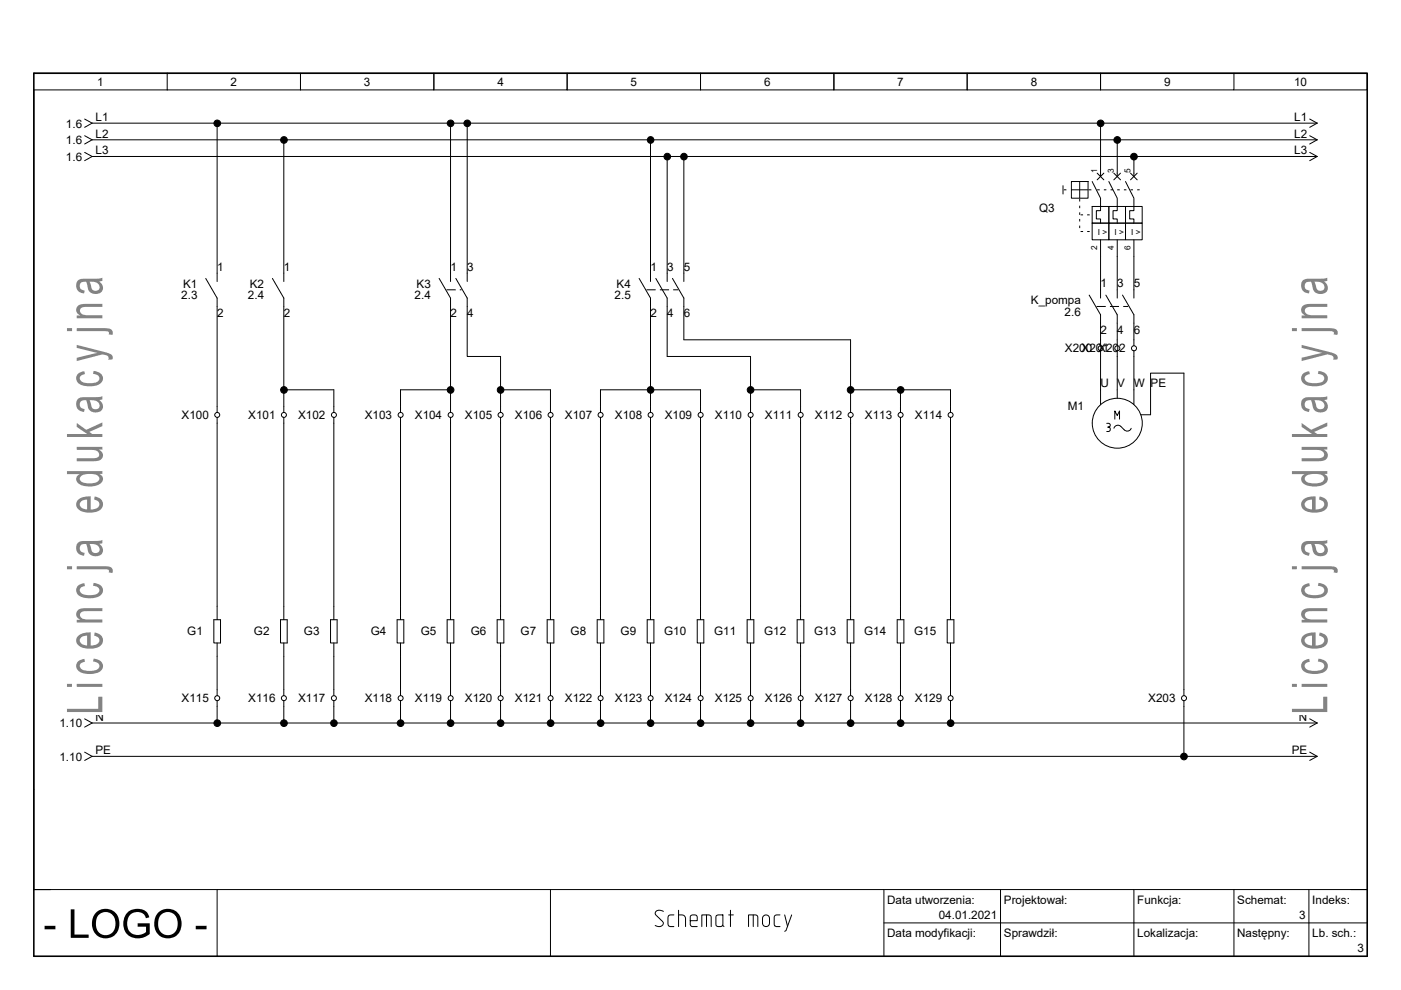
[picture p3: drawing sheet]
<svg xmlns="http://www.w3.org/2000/svg" width="297mm" height="210mm" viewBox="0 0 297 210" stroke-linecap="round" stroke-linejoin="round" font-family="sans-serif">
<path d="M7.2 15.5h282.7v187.3h-282.7z" fill="none" stroke="#000" stroke-width=".34"/>
<g fill="none" stroke="#000" stroke-width=".21">
<path d="M7.2 15.5h28.3M35.5 15.5h28.2v3.6h-28.2M35.5 15.5v3.6M35.5 19.1h-28.3v169.6h282.7M63.7 15.5h28.3v3.6h-28.3zM92 15.5h28.2v3.6h-28.2zM120.2 15.5h28.3v3.6h-28.3zM148.5 15.5h28.3v3.6h-28.3zM176.8 15.5h28.3v3.6h-28.3zM205.1 15.5h28.2v3.6h-28.2zM233.3 15.5h28.3v3.6h-28.3zM261.6 15.5h28.3v3.6h-28.3"/>
<path d="M17.9 28.8l1.6 .9M17.9 25.3l1.6 .8M17.9 32.3l1.6 .9M19.5 29.7l-1.6 .8M19.5 26.1h76M19.5 29.7h259.8M19.5 26.1l-1.6 .9M19.5 33.2l-1.6 .9M19.5 33.2h122M46 26.1v33.6M60.2 29.7v30M95.5 26.1h137.8"/>
<path d="M95.5 26.1v33.6M99.1 26.1v33.6M137.9 29.7v30M141.5 33.2h98.9M141.5 33.2v26.5M145 33.2v26.5M225.4 39.4v1.7M227.2 38.5h3.5v3.5h-3.5zM228.9 38.5v3.5M231.6 38.5l1.7 3.5v2.7h-.9v1.7h.9v.9M232.6 36.7l1.4 1.4M233.3 26.1h46"/>
<path d="M233.3 26.1v11.3M234 36.7l-1.4 1.4M235.1 38.5l1.8 3.5v2.7h-.9v1.7h.9v.9M236.2 36.7l1.4 1.4M236.9 29.7v7.7M237.6 36.7l-1.4 1.4M238.6 38.5l1.8 3.5v2.7h-.9v1.7h.9v.9M239.7 36.7l1.4 1.4M240.4 33.2h38.9M240.4 33.2v4.2M241.1 36.7l-1.4 1.4M277.7 25.3l1.6 .8"/>
<path d="M277.7 28.8l1.6 .9M277.7 32.3l1.6 .9M279.3 26.1l-1.6 .9M279.3 29.7l-1.6 .8M279.3 33.2l-1.6 .9M43.6 59.1l2.4 4.1v24.2M57.8 59.1l2.4 4.1v24.2M93.1 59.1l2.4 4.1v24.2M96.6 59.1l2.5 4.1v12.4h7v11.8M135.5 59.1l2.4 4.1v24.2M139 59.1l2.5 4.1v12.4h17.6v11.8M142.6 59.1l2.4 4.1v8.9h35.3v15.3"/>
<path d="M225.6 40.3h.5M227.2 40.3h3.5M228.9 42.2v.5M228.9 43.6v.6M228.9 45v.6M228.9 46.4v.6M228.9 47.9v.5M229.1 49.1h.5M229.1 45.6h.5M230.5 49.1h.5M230.5 45.6h.5M230.9 40.3h.5"/>
<path d="M231.6 47.3h3.5v3.6h-3.5zM231.6 43.8h3.5v3.5h-3.5zM232.6 40.3h.6M233.3 50.9v12.3M234 40.3h.6M235.1 47.3h3.5v3.6h-3.5zM235.1 43.8h3.5v3.5h-3.5zM235.5 40.3h.5M236.9 50.9v12.3M236.9 40.3h.5M238.3 40.3h.5M238.6 47.3h3.6v3.6h-3.6z"/>
<path d="M238.6 43.8h3.6v3.5h-3.6zM239.7 40.3h.5M240.4 50.9v12.3M241.1 40.3h.5M94.7 61.5h1.9M97.5 61.5h.4M137.1 61.5h1.9M139.9 61.5h2M142.7 61.5h1.1M230.9 62.6l2.4 4.2v6.5M232.5 65h1.9M233.3 74.4v11.4"/>
<path d="M234.5 62.6l2.4 4.2v6.5M235.3 65h2M236.9 74.4v10M238 62.6l2.4 4.2v6.5M238.1 65h1.1M240.4 74.4v11.4M46 88.5v42.9M60.2 82.7h10.6v4.7M60.2 88.5v42.9M70.8 88.5v42.9M84.9 88.5v42.9M95.5 88.5v42.9"/>
<path d="M95.5 82.7h-10.6v4.7M106.1 82.7h10.6v4.7M106.1 88.5v42.9M116.7 88.5v42.9M127.3 87.4v-4.7h21.2v4.7M127.3 88.5v42.9M137.9 88.5v42.9M148.5 88.5v42.9M159.1 82.7h10.6v4.7M159.1 88.5v42.9M169.7 88.5v42.9M180.3 88.5v42.9"/>
<path d="M180.3 82.7h21.2v4.7M190.9 88.5v42.9M190.9 82.7v4.7M201.5 88.5v42.9M234.7 89.8h.3a.41 .41 0 0 1 .4 .5 .41 .41 0 0 1-.5 .3 .47 .47 0 0 1 .5 .4 .47 .47 0 0 1-.4 .5h-.3M236.2 90.8l.1-.2a.87 .87 0 0 1 1.3-.2l.8 .8a.89 .89 0 0 0 1.4-.4M236.4 88.9v-1.7l.5 .9 .5-.9v1.7M241.9 88h2v-8.9h7.1v68.4M45.3 131.4h1.5v5h-1.5zM46 136.4v11.1M59.5 131.4h1.4v5h-1.4zM60.2 136.4v11.1"/>
<path d="M70.1 131.4h1.4v5h-1.4zM70.8 136.4v11.1M84.2 131.4h1.4v5h-1.4zM84.9 136.4v11.1M94.8 131.4h1.4v5h-1.4zM95.5 136.4v11.1M105.4 131.4h1.4v5h-1.4zM106.1 136.4v11.1M116 131.4h1.4v5h-1.4zM116.7 136.4v11.1M126.6 131.4h1.4v5h-1.4zM127.3 136.4v11.1"/>
<path d="M137.2 131.4h1.4v5h-1.4zM137.9 136.4v11.1M147.8 131.4h1.4v5h-1.4zM148.5 136.4v11.1M158.4 131.4h1.4v5h-1.4zM159.1 136.4v11.1M169 131.4h1.4v5h-1.4zM169.7 136.4v11.1M179.6 131.4h1.4v5h-1.4zM180.3 136.4v11.1M190.2 131.4h1.4v5h-1.4zM190.9 136.4v11.1"/>
<path d="M200.8 131.4h1.4v5h-1.4zM201.5 136.4v11.1M17.9 152.5l1.6 .9M17.9 159.5l1.6 .9M19.5 153.4l-1.6 .8M19.5 153.4h259.8M46 148.6v4.8M60.2 148.6v4.8M70.8 148.6v4.8M84.9 148.6v4.8M95.5 148.6v4.8M106.1 148.6v4.8"/>
<path d="M116.7 148.6v4.8M127.3 148.6v4.8M137.9 148.6v4.8M148.5 148.6v4.8M159.1 148.6v4.8M169.7 148.6v4.8M180.3 148.6v4.8M190.9 148.6v4.8M201.5 148.6v4.8M251 148.6v11.8M277.7 152.5l1.6 .9M277.7 159.5l1.6 .9"/>
<path d="M279.3 153.4l-1.6 .8M19.5 160.4h259.8M19.5 160.4l-1.6 .9M279.3 160.4l-1.6 .9M46 188.7v14.1M116.7 188.7v14.1M140.6 193.3a1.05 1.05 0 0 0-1.7 .5l1.5 1.6a.77 .77 0 0 1 0 .9 .77 .77 0 0 1-1 .2l-.5-.2M142.9 194.1h-.9l-.4 .4 .2 1.9 .3 .1h.8M143.9 193.1v3.4M143.9 194.1h.7a.8 .8 0 0 1 .7 .7v1.7M146.3 195.3h1.5l-.1-1.1-.9-.1-.4 .2-.1 1.7 .4 .5h1.1M148.8 196.5v-2.4h1.5l.4 .1 .1 .3v2"/>
<path d="M149.8 194.1v2.4M151.9 194.2l.4-.1h1v1.9l-.2 .4-.2 .1h-.8l-.3-.2zM153.2 196.2l.3 .3M154.5 194.1h1M154.9 193.1v3.4M158.7 196.5v-2.4h1.5l.4 .2 .1 2.2M159.7 194.1v2.4M161.9 194.2a.73 .73 0 0 1 .8-.1 .73 .73 0 0 1 .4 .7v1a.74 .74 0 0 1-.7 .7 .74 .74 0 0 1-.7-.7v-1zM165.4 194.1h-.9l-.3 .2-.1 1.7 .4 .5h.9M166.4 194.1l.6 2.4M167.8 194.1l-1.2 3.3-.2 .1M187.4 188.7v14.1"/>
<path d="M187.4 195.7h102.5M212.1 188.7v14.1M240.4 188.7v14.1M261.6 188.7v14.1M277.5 188.7v14.1"/>
<circle cx="46.1" cy="26.2" r=".71"/>
<circle cx="60.2" cy="29.7" r=".71"/>
<circle cx="95.5" cy="26.2" r=".7"/>
<circle cx="99.1" cy="26.2" r=".7"/>
<circle cx="137.9" cy="29.7" r=".7"/>
<circle cx="141.5" cy="33.2" r=".7"/>
<circle cx="145" cy="33.2" r=".7"/>
<circle cx="233.4" cy="26.2" r=".7"/>
<circle cx="236.9" cy="29.7" r=".71"/>
<circle cx="240.4" cy="33.2" r=".71"/>
<circle cx="233.4" cy="73.9" r=".53"/>
<circle cx="236.9" cy="73.9" r=".53"/>
<circle cx="240.4" cy="73.9" r=".53"/>
<circle cx="46.1" cy="88" r=".53"/>
<circle cx="60.2" cy="88" r=".53"/>
<circle cx="60.2" cy="82.7" r=".71"/>
<circle cx="70.8" cy="88" r=".53"/>
<circle cx="84.9" cy="88" r=".53"/>
<circle cx="95.5" cy="82.7" r=".71"/>
<circle cx="95.5" cy="88" r=".53"/>
<circle cx="106.1" cy="82.7" r=".71"/>
<circle cx="106.1" cy="88" r=".53"/>
<circle cx="116.7" cy="88" r=".53"/>
<circle cx="127.3" cy="88" r=".53"/>
<circle cx="137.9" cy="82.7" r=".7"/>
<circle cx="137.9" cy="88" r=".53"/>
<circle cx="148.5" cy="88" r=".53"/>
<circle cx="159.1" cy="82.7" r=".71"/>
<circle cx="159.1" cy="88" r=".53"/>
<circle cx="169.8" cy="88" r=".53"/>
<circle cx="180.3" cy="82.7" r=".71"/>
<circle cx="180.4" cy="88" r=".53"/>
<circle cx="190.9" cy="88" r=".53"/>
<circle cx="191" cy="82.7" r=".71"/>
<circle cx="201.5" cy="88" r=".53"/>
<circle cx="236.9" cy="89.8" r="5.3"/>
<circle cx="46.1" cy="148.1" r=".53"/>
<circle cx="46.1" cy="153.4" r=".71"/>
<circle cx="60.2" cy="148.1" r=".53"/>
<circle cx="60.2" cy="153.4" r=".71"/>
<circle cx="70.8" cy="153.4" r=".7"/>
<circle cx="70.8" cy="148.1" r=".53"/>
<circle cx="84.9" cy="153.4" r=".71"/>
<circle cx="84.9" cy="148.1" r=".53"/>
<circle cx="95.5" cy="153.4" r=".71"/>
<circle cx="95.5" cy="148.1" r=".53"/>
<circle cx="106.1" cy="153.4" r=".71"/>
<circle cx="106.1" cy="148.1" r=".53"/>
<circle cx="116.7" cy="148.1" r=".53"/>
<circle cx="116.7" cy="153.4" r=".71"/>
<circle cx="127.3" cy="148.1" r=".53"/>
<circle cx="127.3" cy="153.4" r=".71"/>
<circle cx="137.9" cy="153.4" r=".7"/>
<circle cx="137.9" cy="148.1" r=".53"/>
<circle cx="148.5" cy="153.4" r=".7"/>
<circle cx="148.5" cy="148.1" r=".53"/>
<circle cx="159.1" cy="153.4" r=".71"/>
<circle cx="159.1" cy="148.1" r=".53"/>
<circle cx="169.7" cy="153.4" r=".71"/>
<circle cx="169.8" cy="148.1" r=".53"/>
<circle cx="180.3" cy="153.4" r=".71"/>
<circle cx="180.4" cy="148.1" r=".53"/>
<circle cx="190.9" cy="148.1" r=".53"/>
<circle cx="191" cy="153.4" r=".71"/>
<circle cx="201.5" cy="148.1" r=".53"/>
<circle cx="201.6" cy="153.4" r=".71"/>
<circle cx="251" cy="148.1" r=".53"/>
<circle cx="251" cy="160.5" r=".71"/>
</g>
<path d="M9.5 196.4h2.2v.7h-2.2zM15 192.9h.8v5.3h3v.7h-3.8zM20.3 193.6a2.99 2.99 0 0 1 3.7-.4 2.99 2.99 0 0 1 1.2 3.6 2.93 2.93 0 0 1-3.5 2.1 2.93 2.93 0 0 1-2.2-3.5 3 3 0 0 1 .8-1.8zM21 194a2.82 2.82 0 0 0 .6 4.2 2.19 2.19 0 0 0 2.2-.4 2.19 2.19 0 0 0 .7-2.3 2.07 2.07 0 0 0-1.3-1.9 2.07 2.07 0 0 0-2.2 .4zM27 193.6a2.77 2.77 0 0 1 4.7 1l-.8 .2a2.03 2.03 0 0 0-2.1-1.3 2.03 2.03 0 0 0-1.8 1.7 2.37 2.37 0 0 0 1 2.8 2.37 2.37 0 0 0 3-.3v-1.1h-1.8v-.8h2.5v2.3a3.5 3.5 0 0 1-5.2-.6 3.7 3.7 0 0 1 .5-3.9zM33.5 193.6a2.99 2.99 0 0 1 3.7-.4 2.99 2.99 0 0 1 1.2 3.6 2.92 2.92 0 0 1-3.5 2.1 2.92 2.92 0 0 1-2.2-3.5l.3-1zM34.1 194a2.81 2.81 0 0 0 .7 4.2 2.19 2.19 0 0 0 2.2-.4 2.19 2.19 0 0 0 .7-2.3 2.07 2.07 0 0 0-1.3-1.9 2.07 2.07 0 0 0-2.3 .4zM41.5 196.4h2.3v.7h-2.3z" fill="#000"/>
<g fill="#000">
<circle cx="46.1" cy="26.2" r=".71"/>
<circle cx="60.2" cy="29.7" r=".71"/>
<circle cx="95.5" cy="26.2" r=".7"/>
<circle cx="99.1" cy="26.2" r=".7"/>
<circle cx="137.9" cy="29.7" r=".7"/>
<circle cx="141.5" cy="33.2" r=".7"/>
<circle cx="145" cy="33.2" r=".7"/>
<circle cx="233.4" cy="26.2" r=".7"/>
<circle cx="236.9" cy="29.7" r=".71"/>
<circle cx="240.4" cy="33.2" r=".71"/>
<circle cx="60.2" cy="82.7" r=".71"/>
<circle cx="95.5" cy="82.7" r=".71"/>
<circle cx="106.1" cy="82.7" r=".71"/>
<circle cx="137.9" cy="82.7" r=".7"/>
<circle cx="159.1" cy="82.7" r=".71"/>
<circle cx="180.3" cy="82.7" r=".71"/>
<circle cx="191" cy="82.7" r=".71"/>
<circle cx="46.1" cy="153.4" r=".71"/>
<circle cx="60.2" cy="153.4" r=".71"/>
<circle cx="70.8" cy="153.4" r=".7"/>
<circle cx="84.9" cy="153.4" r=".71"/>
<circle cx="95.5" cy="153.4" r=".71"/>
<circle cx="106.1" cy="153.4" r=".71"/>
<circle cx="116.7" cy="153.4" r=".71"/>
<circle cx="127.3" cy="153.4" r=".71"/>
<circle cx="137.9" cy="153.4" r=".7"/>
<circle cx="148.5" cy="153.4" r=".7"/>
<circle cx="159.1" cy="153.4" r=".71"/>
<circle cx="169.7" cy="153.4" r=".71"/>
<circle cx="180.3" cy="153.4" r=".71"/>
<circle cx="191" cy="153.4" r=".71"/>
<circle cx="201.6" cy="153.4" r=".71"/>
<circle cx="251" cy="160.5" r=".71"/>
</g>
<path d="M12.2 58.4h11.7v93.2h-11.7z" fill="#fff"/>
<g fill="#838383">
<path d="M14.2 150.3h6.6v-2.5h.9v3.2h-7.5z"/>
<path d="M16.6 140.3l1.3-.6 .1 .7a.89 .89 0 0 0-1.1 .7 .89 .89 0 0 0 .8 1 3.8 3.8 0 0 0 3.2-.3 .9 .9 0 0 0 0-1 .9 .9 0 0 0-.9-.4l-.3-.1 .2-.6a1.73 1.73 0 0 1 1.9 1.9 2.8 2.8 0 0 1-3.2 1.3 2.04 2.04 0 0 1-2.4-1.9z"/>
<path d="M16.5 129.5a2.57 2.57 0 0 1 1.9-.5h3.3v.6h-3.3a1.12 1.12 0 0 0-1.4 .8l.1 .5 .8 .4 3.8 .1v.6h-5.4v-.5h.8a1.22 1.22 0 0 1-.6-2z"/>
<path d="M16.6 124.2l1.3-.5 .1 .6a.89 .89 0 0 0-1.1 .7 .89 .89 0 0 0 .8 1.1 3.8 3.8 0 0 0 3.2-.4 .9 .9 0 0 0 0-1 .9 .9 0 0 0-.9-.4l-.3-.1 .2-.6a1.73 1.73 0 0 1 1.9 2 3.1 3.1 0 0 1-3.6 1.2 1.84 1.84 0 0 1-2-1.9z"/>
<path d="M16.3 94.8h5.4v.6h-.8a1.27 1.27 0 0 1 .9 1.5 1.27 1.27 0 0 1-1.5 .9h-4v-.6h3a1.32 1.32 0 0 0 1.7-.8 1.43 1.43 0 0 0-1.8-1h-2.9z"/>
<path d="M16.3 89.7l2 1.5 3.4-1.6v.8l-2.8 1.2 .7 .5h2.1v.6h-7.5v-.6h4.3l-2.2-1.5z"/>
<path d="M16.6 79.2l1.3-.5 .1 .7a.88 .88 0 0 0-.9 .4 .88 .88 0 0 0 .1 1 3.8 3.8 0 0 0 3.7 0 .9 .9 0 0 0 0-1 .9 .9 0 0 0-.9-.5h-.3l.2-.6a1.76 1.76 0 0 1 1.9 1.9 3.2 3.2 0 0 1-3.6 1.3 1.7 1.7 0 0 1-1.7-.7 1.7 1.7 0 0 1-.1-1.8z"/>
<path d="M16.3 73.2l5.5 1.4a2.89 2.89 0 0 1 2.1 1l-.1 .6-.9 .1a.69 .69 0 0 0-.6-1l-.6-.1-5.4 1.4v-.7l4.4-1.1-4.4-1z"/>
<path d="M16.5 64.9a2.55 2.55 0 0 1 1.9-.4h3.3v.6h-3.3a1.12 1.12 0 0 0-1.4 .8l.1 .5 .8 .4 3.8 .1v.6h-5.4v-.6h.8a1.22 1.22 0 0 1-.6-2z"/>
<path d="M14.2 145.1h1.1v.6h-1.1zM16.3 145.1h5.4v.6h-5.4z"/>
<path d="M16.6 134.9a3.9 3.9 0 0 1 2.6-.8v2.8a1.42 1.42 0 0 0 1.9-1.3l-.5-.5-.6-.3 .1-.6a1.68 1.68 0 0 1 1.7 1.7 1.68 1.68 0 0 1-1.8 1.6 3.9 3.9 0 0 1-3.7-1 1.35 1.35 0 0 1 .3-1.6zM17.2 135.2a.94 .94 0 0 0-.2 1 .94 .94 0 0 0 .8 .6l.7 .1v-2.1l-.9 .2z"/>
<path d="M14.2 120.1h1.1v.6h-1.1zM16.3 120.1h6.2a1.06 1.06 0 0 1 1.1 .3 1.06 1.06 0 0 1 .2 1.1l-.8-.1 .1-.5-.4-.1-6.4-.1z"/>
<path d="M16.6 115.1l.8-.3 3.4-.1 .9-.2v.7l-.7 .1a1.44 1.44 0 0 1 .7 2 1.44 1.44 0 0 1-1.9 .6 1.63 1.63 0 0 1-1.3-1.7 .77 .77 0 0 0-.5-.9 .77 .77 0 0 0-.9 .4 .98 .98 0 0 0-.1 1.1 .98 .98 0 0 0 .9 .5l-.1 .6a1.67 1.67 0 0 1-1.5-1 1.67 1.67 0 0 1 .3-1.8zM19 115.4l.1 .2a2.14 2.14 0 0 0 .9 1.7 .88 .88 0 0 0 1.1-.6 .88 .88 0 0 0-.6-1.1z"/>
<path d="M16.6 106a3.9 3.9 0 0 1 2.6-.7v2.8a1.34 1.34 0 0 0 1.8-1.6l-.4-.3-.6-.2 .1-.7a1.64 1.64 0 0 1 1.7 1.5 1.64 1.64 0 0 1-1.4 1.8 3.9 3.9 0 0 1-4.1-.9 1.37 1.37 0 0 1 .3-1.7zM17.2 106.4a.93 .93 0 0 0-.2 1 .93 .93 0 0 0 .8 .5l.7 .2v-2.1l-.9 .1z"/>
<path d="M14.2 99.9h7.5v.6h-.7a1.22 1.22 0 0 1 .8 1.3 1.22 1.22 0 0 1-1 1.1 4.6 4.6 0 0 1-4.3-.5 1.1 1.1 0 0 1 .4-1.8h-2.7zM17.2 101a.8 .8 0 0 0-.2 .9 .8 .8 0 0 0 .7 .5 3.8 3.8 0 0 0 3.2-.4 .89 .89 0 0 0 0-1 .89 .89 0 0 0-.9-.4h-1.9z"/>
<path d="M16.6 84.6l.8-.3 3.4-.1 .9-.2v.7l-.7 .1a1.44 1.44 0 0 1 .7 2 1.44 1.44 0 0 1-1.9 .6 1.63 1.63 0 0 1-1.3-1.7 .77 .77 0 0 0-.5-.9 .77 .77 0 0 0-.9 .5 .98 .98 0 0 0-.1 1 .98 .98 0 0 0 .9 .5l-.1 .6a1.66 1.66 0 0 1-1.5-1 1.66 1.66 0 0 1 .3-1.8zM19 84.9l.1 .2a2.53 2.53 0 0 0 .7 1.6 .89 .89 0 0 0 1.3-.4 .89 .89 0 0 0-.6-1.2z"/>
<path d="M14.2 69.6h1.1v.6h-1.1zM16.3 69.6h6.2a1.09 1.09 0 0 1 1.4 1.3l-.1 .1-.8-.1 .1-.4-.7-.3h-6.1z"/>
<path d="M16.6 59.5l.8-.4h3.4l.9-.2v.7l-.7 .1a1.45 1.45 0 0 1 .7 1.9 1.45 1.45 0 0 1-1.9 .7 1.65 1.65 0 0 1-1.3-1.8 .77 .77 0 0 0-.5-.8 .77 .77 0 0 0-.9 .4 .98 .98 0 0 0-.1 1.1 .98 .98 0 0 0 .9 .4l-.1 .7a1.67 1.67 0 0 1-1.5-1 1.67 1.67 0 0 1 .3-1.8zM19 59.8l.1 .1a2.14 2.14 0 0 0 .9 1.7 .88 .88 0 0 0 1.1-.5 .88 .88 0 0 0-.6-1.1z"/>
</g>
<path d="M271.9 58.4h11.8v93.2h-11.8z" fill="#fff"/>
<g fill="#838383">
<path d="M273.9 150.3h6.6v-2.5h.9v3.2h-7.5z"/>
<path d="M276.3 140.3l1.3-.6 .1 .7a.89 .89 0 0 0-1.1 .7 .89 .89 0 0 0 .8 1 3.8 3.8 0 0 0 3.2-.3 .9 .9 0 0 0 0-1 .9 .9 0 0 0-.9-.4l-.3-.1 .1-.6a1.74 1.74 0 0 1 2 1.9 2.58 2.58 0 0 1-2.8 1.4 2.38 2.38 0 0 1-2.8-1.8l.1-.5z"/>
<path d="M276.2 129.5a2.58 2.58 0 0 1 1.9-.5h3.3v.6h-3.3a1.12 1.12 0 0 0-1.5 .8l.2 .5 .8 .4 3.8 .1v.6h-5.4v-.5h.8a1.24 1.24 0 0 1-.6-2z"/>
<path d="M276.3 124.2l1.3-.5 .1 .6a.89 .89 0 0 0-1.1 .7 .89 .89 0 0 0 .8 1.1 3.8 3.8 0 0 0 3.2-.4 .9 .9 0 0 0 0-1 .9 .9 0 0 0-.9-.4l-.3-.1 .1-.6a1.74 1.74 0 0 1 2 2 2.56 2.56 0 0 1-2.8 1.3 2.55 2.55 0 0 1-2.8-1.4v-.6z"/>
<path d="M276 94.8h5.4v.6h-.8a1.27 1.27 0 0 1 .9 1.5 1.27 1.27 0 0 1-1.5 .9h-4v-.6h3a1.36 1.36 0 0 0 1.8-.8 1.47 1.47 0 0 0-1.9-1h-2.9z"/>
<path d="M276 89.7l2 1.5 3.4-1.6v.8l-2.8 1.2 .7 .5h2.1v.6h-7.5v-.6h4.3l-2.2-1.5z"/>
<path d="M276.3 79.2l1.3-.5 .1 .7a.9 .9 0 0 0-1.1 .7 .9 .9 0 0 0 .8 1 3.7 3.7 0 0 0 3.3-.4 .91 .91 0 0 0-1-1.4h-.3l.1-.6a1.76 1.76 0 0 1 2 1.9 2.57 2.57 0 0 1-2.8 1.3 2.47 2.47 0 0 1-2.8-1.4l.1-.8z"/>
<path d="M276 73.2l5.5 1.4a2.98 2.98 0 0 1 2.1 1l-.1 .6-.8 .1a.69 .69 0 0 0-.7-1l-.6-.1-5.4 1.4v-.7l4.4-1.1-4.4-1z"/>
<path d="M276.2 64.9a2.58 2.58 0 0 1 1.9-.4h3.3v.6h-3.3a1.12 1.12 0 0 0-1.5 .8l.2 .5 .8 .4 3.8 .1v.6h-5.4v-.6h.8a1.24 1.24 0 0 1-.6-2z"/>
<path d="M273.9 145.1h1.1v.6h-1.1zM276 145.1h5.4v.6h-5.4z"/>
<path d="M276.3 134.9a3.8 3.8 0 0 1 2.6-.8v2.8a1.42 1.42 0 0 0 1.8-1.3l-.2-.4-.8-.4 .1-.6a1.68 1.68 0 0 1 1.7 1.7 1.68 1.68 0 0 1-1.8 1.6 3.8 3.8 0 0 1-3.7-1 1.37 1.37 0 0 1 .3-1.6zM276.9 135.2a.92 .92 0 0 0-.2 1 .92 .92 0 0 0 .8 .6l.7 .1v-2.1l-.9 .2z"/>
<path d="M273.9 120.1h1.1v.6h-1.1zM276 120.1h6.2a1.06 1.06 0 0 1 1.4 1.3l-.1 .1-.8-.1 .1-.2a.35 .35 0 0 0-.4-.4l-6.4-.1z"/>
<path d="M276.3 115.1l.7-.3 3.5-.1 .9-.2v.7l-.6 .1a1.44 1.44 0 0 1 .6 2 1.44 1.44 0 0 1-1.9 .6 1.64 1.64 0 0 1-1.3-1.7 .76 .76 0 0 0-.5-.9 .76 .76 0 0 0-.9 .4 .97 .97 0 0 0-.1 1.1 .97 .97 0 0 0 1 .5l-.2 .6a1.68 1.68 0 0 1-1.5-1 1.68 1.68 0 0 1 .3-1.8zM278.7 115.4l.1 .2a2.46 2.46 0 0 0 .7 1.6 .89 .89 0 0 0 1.3-.4 .89 .89 0 0 0-.6-1.2z"/>
<path d="M276.3 106a3.8 3.8 0 0 1 2.6-.7v2.8a1.34 1.34 0 0 0 1.8-1.6l-1-.5 .1-.7a1.64 1.64 0 0 1 1.7 1.5 1.64 1.64 0 0 1-1.4 1.8 3.9 3.9 0 0 1-4.1-.9 1.39 1.39 0 0 1 .3-1.7zM276.9 106.4a.92 .92 0 0 0-.2 1 .92 .92 0 0 0 .8 .5l.7 .2v-2.1l-.9 .1z"/>
<path d="M273.9 99.9h7.5v.6h-.7a1.22 1.22 0 0 1 .8 1.3 1.22 1.22 0 0 1-1 1.1 4.6 4.6 0 0 1-4.3-.5 1.12 1.12 0 0 1 .4-1.8h-2.7zM276.8 101a.9 .9 0 0 0 0 1.1 .9 .9 0 0 0 1 .4 2.9 2.9 0 0 0 2.9-.7 .98 .98 0 0 0-1-1.2h-1.9z"/>
<path d="M276.3 84.6l.7-.3 3.5-.1 .9-.2v.7l-.6 .1a1.44 1.44 0 0 1 .6 2 1.44 1.44 0 0 1-1.9 .6 1.64 1.64 0 0 1-1.3-1.7 .76 .76 0 0 0-.5-.9 .76 .76 0 0 0-.9 .5 .97 .97 0 0 0-.1 1 .97 .97 0 0 0 1 .5l-.2 .6a1.67 1.67 0 0 1-1.5-1 1.67 1.67 0 0 1 .3-1.8zM278.7 84.9l.1 .2a2.4 2.4 0 0 0 .7 1.6 .89 .89 0 0 0 1.3-.4 .89 .89 0 0 0-.6-1.2z"/>
<path d="M273.9 69.6h1.1v.6h-1.1zM276 69.6h6.2a1.08 1.08 0 0 1 1.4 1.3l-.1 .1-.8-.1 .1-.1a.35 .35 0 0 0-.4-.5l-6.4-.1z"/>
<path d="M276.3 59.5l.7-.4h3.5l.9-.2v.7l-.6 .1a1.45 1.45 0 0 1 .6 1.9 1.45 1.45 0 0 1-1.9 .7 1.66 1.66 0 0 1-1.3-1.8 .76 .76 0 0 0-.5-.8 .76 .76 0 0 0-.9 .4 .98 .98 0 0 0-.1 1.1 .98 .98 0 0 0 1 .4l-.2 .7a1.68 1.68 0 0 1-1.5-1 1.68 1.68 0 0 1 .3-1.8zM278.7 59.8l.1 .1a2.46 2.46 0 0 0 .7 1.7 .89 .89 0 0 0 1.3-.4 .89 .89 0 0 0-.6-1.2z"/>
</g>
<g font-size="2.5">
<text x="20.6" y="18.2">1</text>
<text x="48.9" y="18.2">2</text>
<text x="77.2" y="18.2">3</text>
<text x="105.4" y="18.2">4</text>
<text x="133.7" y="18.2">5</text>
<text x="162" y="18.2">6</text>
<text x="190.2" y="18.2">7</text>
<text x="218.5" y="18.2">8</text>
<text x="246.8" y="18.2">9</text>
<text x="274.4" y="18.2">10</text>
<text x="14" y="27.1">1.6</text>
<text x="20.3" y="25.6">L1</text>
<text x="20.3" y="29.2">L2</text>
<text x="274.4" y="25.6">L1</text>
<text x="274.4" y="29.2">L2</text>
<text x="14" y="30.6">1.6</text>
<text x="14" y="34.1">1.6</text>
<text x="20.3" y="32.7">L3</text>
<text x="274.4" y="32.7">L3</text>
<text x="220.3" y="45">Q3</text>
<text x="46.1" y="57.4">1</text>
<text x="60.2" y="57.4">1</text>
<text x="95.5" y="57.4">1</text>
<text x="99.1" y="57.4">3</text>
<text x="137.9" y="57.4">1</text>
<text x="141.5" y="57.4">3</text>
<text x="145" y="57.4">5</text>
<text x="38.4" y="63.5">2.3</text>
<text x="38.8" y="61">K1</text>
<text x="52.6" y="63.5">2.4</text>
<text x="53" y="61">K2</text>
<text x="87.9" y="63.5">2.4</text>
<text x="88.3" y="61">K3</text>
<text x="130.3" y="63.5">2.5</text>
<text x="130.7" y="61">K4</text>
<text x="218.6" y="64.5">K_pompa</text>
<text x="233.3" y="61">1</text>
<text x="236.9" y="61">3</text>
<text x="240.4" y="61">5</text>
<text x="46.1" y="67.3">2</text>
<text x="60.2" y="67.3">2</text>
<text x="95.5" y="67.3">2</text>
<text x="99.1" y="67.3">4</text>
<text x="137.9" y="67.3">2</text>
<text x="141.5" y="67.3">4</text>
<text x="145" y="67.3">6</text>
<text x="225.7" y="67">2.6</text>
<text x="233.3" y="70.9">2</text>
<text x="236.9" y="70.9">4</text>
<text x="240.4" y="70.9">6</text>
<text x="225.8" y="74.7">X200 X202</text>
<text x="229.3" y="74.7">X201</text>
<text x="233.3" y="82.2">U</text>
<text x="236.9" y="82.2">V</text>
<text x="240.4" y="82.2">W PE</text>
<text x="38.5" y="88.8">X100</text>
<text x="52.6" y="88.8">X101</text>
<text x="63.2" y="88.8">X102</text>
<text x="77.3" y="88.8">X103</text>
<text x="87.9" y="88.8">X104</text>
<text x="98.5" y="88.8">X105</text>
<text x="109.2" y="88.8">X106</text>
<text x="119.8" y="88.8">X107</text>
<text x="130.4" y="88.8">X108</text>
<text x="140.9" y="88.8">X109</text>
<text x="151.5" y="88.8">X110</text>
<text x="162.2" y="88.8">X111</text>
<text x="172.8" y="88.8">X112</text>
<text x="183.4" y="88.8">X113</text>
<text x="194" y="88.8">X114</text>
<text x="226.4" y="87">M1</text>
<text x="39.7" y="134.7">G1</text>
<text x="53.8" y="134.7">G2</text>
<text x="64.4" y="134.7">G3</text>
<text x="78.6" y="134.7">G4</text>
<text x="89.2" y="134.7">G5</text>
<text x="99.8" y="134.7">G6</text>
<text x="110.4" y="134.7">G7</text>
<text x="121" y="134.7">G8</text>
<text x="131.6" y="134.7">G9</text>
<text x="140.8" y="134.7">G10</text>
<text x="151.4" y="134.7">G11</text>
<text x="162" y="134.7">G12</text>
<text x="172.6" y="134.7">G13</text>
<text x="183.2" y="134.7">G14</text>
<text x="193.8" y="134.7">G15</text>
<text x="38.5" y="148.9">X115</text>
<text x="52.6" y="148.9">X116</text>
<text x="63.2" y="148.9">X117</text>
<text x="77.3" y="148.9">X118</text>
<text x="87.9" y="148.9">X119</text>
<text x="98.5" y="148.9">X120</text>
<text x="109.2" y="148.9">X121</text>
<text x="119.8" y="148.9">X122</text>
<text x="130.4" y="148.9">X123</text>
<text x="140.9" y="148.9">X124</text>
<text x="151.5" y="148.9">X125</text>
<text x="162.2" y="148.9">X126</text>
<text x="172.8" y="148.9">X127</text>
<text x="183.4" y="148.9">X128</text>
<text x="194" y="148.9">X129</text>
<text x="243.4" y="148.9">X203</text>
<text x="12.6" y="154.3">1.10</text>
<text x="20.3" y="152.8">N</text>
<text x="275.4" y="152.8">N</text>
<text x="12.6" y="161.3">1.10</text>
<text x="20.3" y="159.9">PE</text>
<text x="273.9" y="159.9">PE</text>
<text x="188.1" y="191.7">Data utworzenia:</text>
<text x="212.8" y="191.7">Projektował:</text>
<text x="241.1" y="191.7">Funkcja:</text>
<text x="262.3" y="191.7">Schemat:</text>
<text x="278.2" y="191.7">Indeks:</text>
<text x="199" y="194.9">04.01.2021</text>
<text x="275.4" y="194.9">3</text>
<text x="188.1" y="198.8">Data modyfikacji:</text>
<text x="212.8" y="198.8">Sprawdził:</text>
<text x="241.1" y="198.8">Lokalizacja:</text>
<text x="262.3" y="198.8">Następny:</text>
<text x="278.2" y="198.8">Lb. sch.:</text>
<text x="287.8" y="202">3</text>
</g>
<g font-size="1.8">
<text x="232.6" y="36.8" transform="rotate(-90 232.6 36.8)">1</text>
<text x="236.2" y="36.8" transform="rotate(-90 236.2 36.8)">3</text>
<text x="239.7" y="36.8" transform="rotate(-90 239.7 36.8)">5</text>
<text x="232.6" y="53" transform="rotate(-90 232.6 53)">2</text>
<text x="232.7" y="49.8">I &gt;</text>
<text x="236.2" y="53" transform="rotate(-90 236.2 53)">4</text>
<text x="236.3" y="49.8">I &gt;</text>
<text x="239.7" y="53" transform="rotate(-90 239.7 53)">6</text>
<text x="239.8" y="49.8">I &gt;</text>
</g>
</svg>
